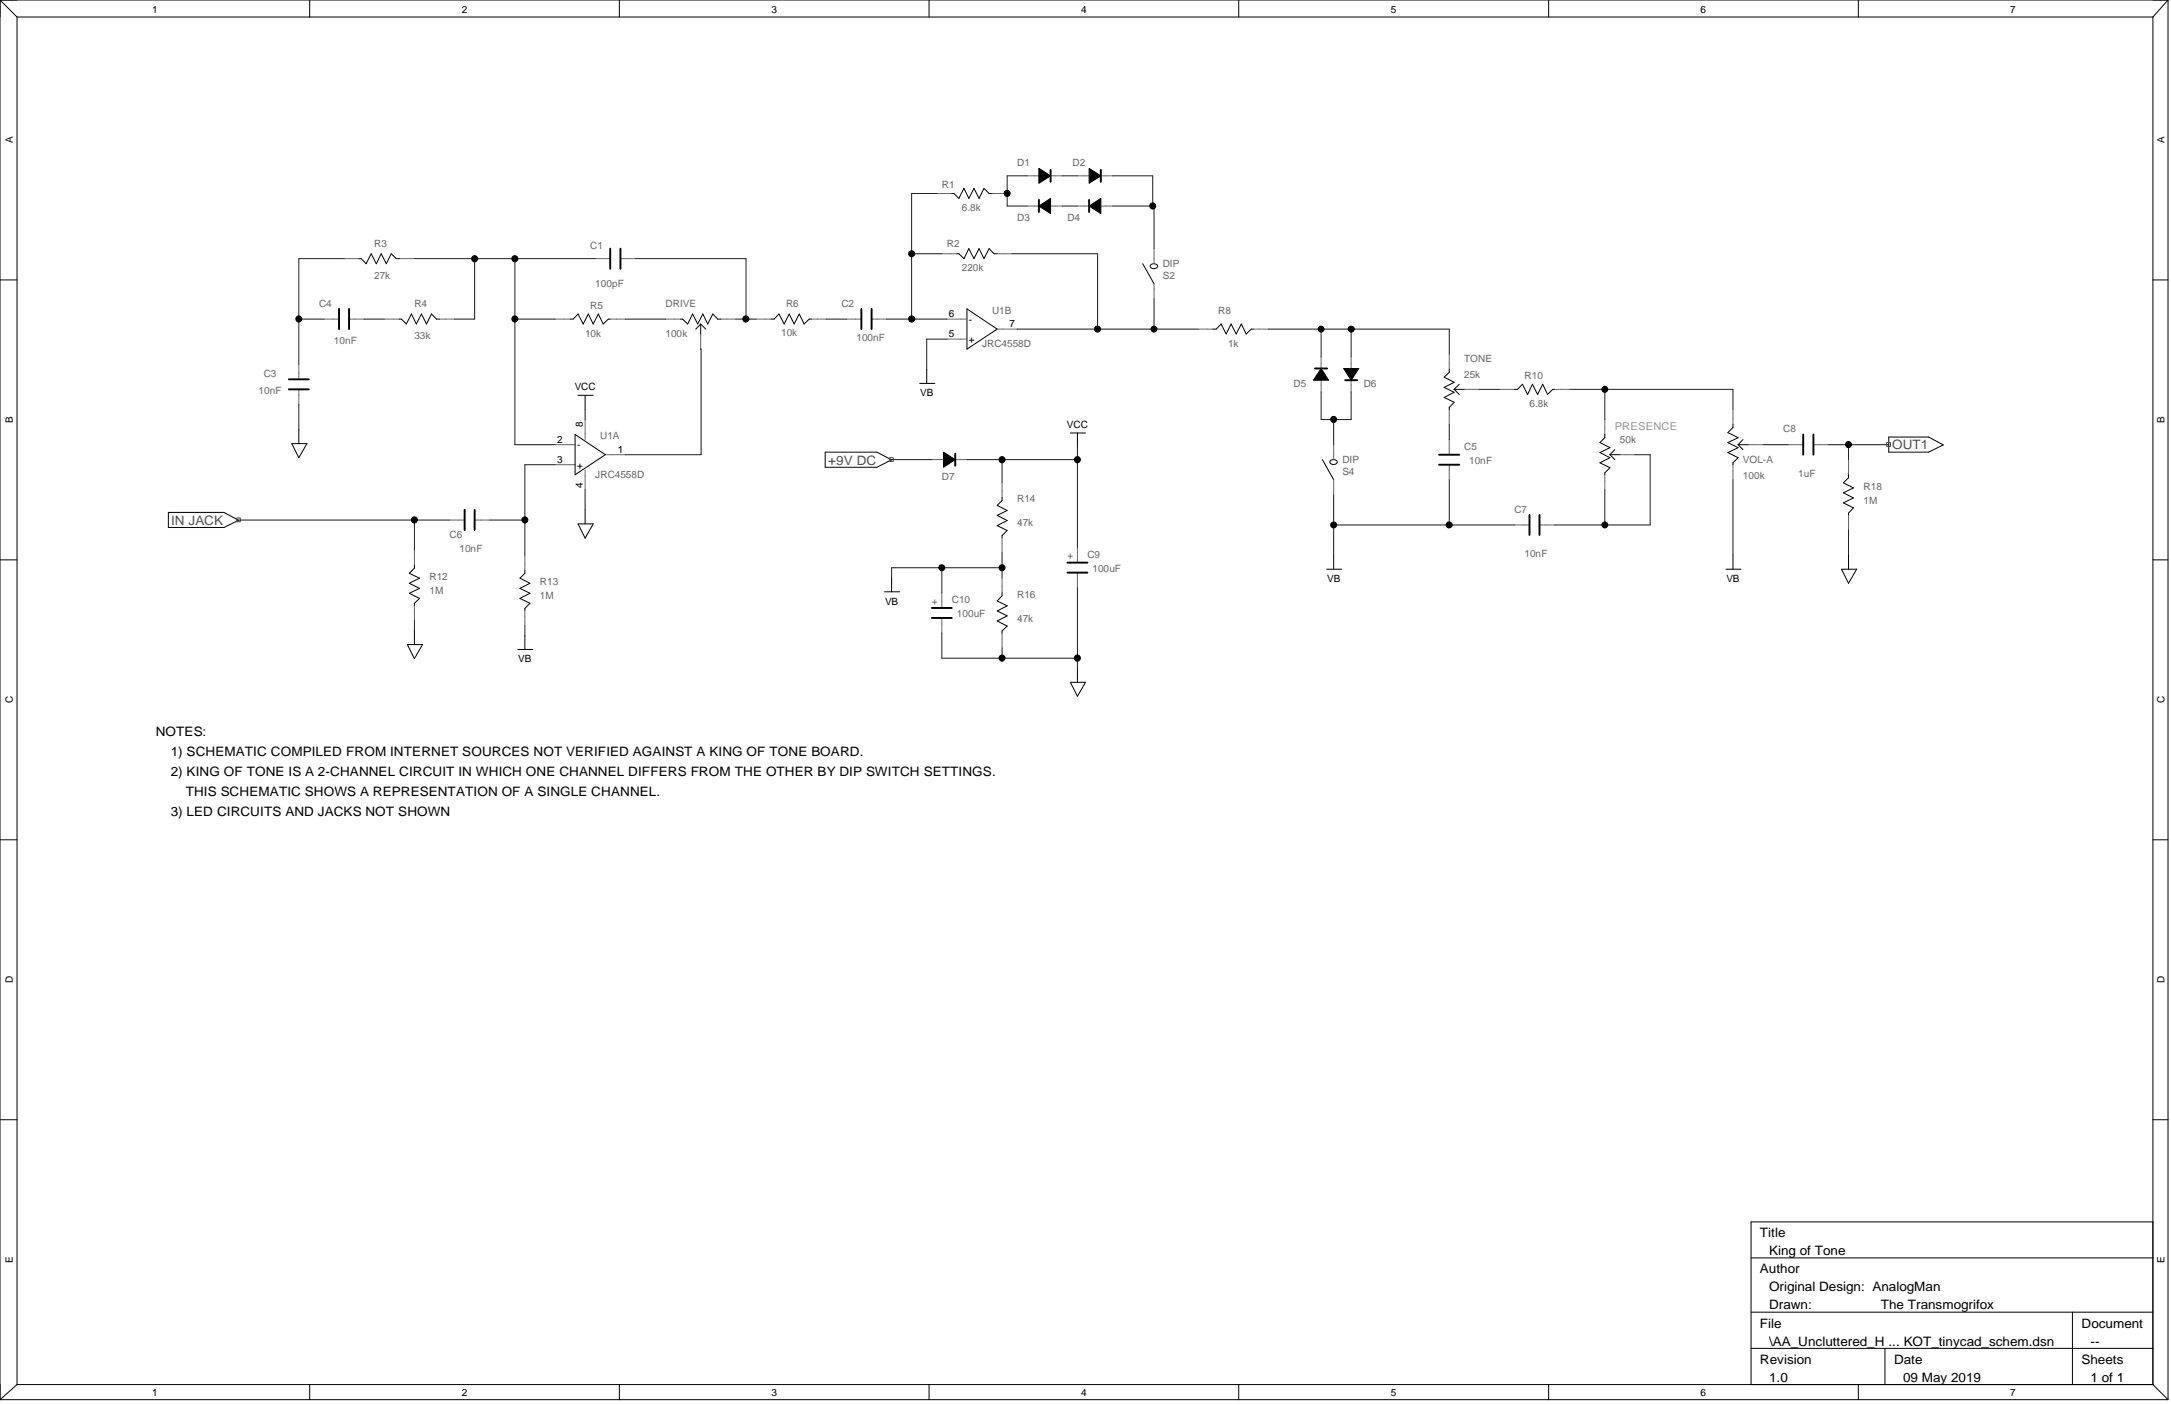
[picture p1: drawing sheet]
<svg xmlns="http://www.w3.org/2000/svg" width="432mm" height="279mm" viewBox="0 0 432 279" stroke-linecap="round" stroke-linejoin="round" font-family="sans-serif">
<g fill="none" stroke="#000" stroke-width=".2">
<path d="M0 0h431.2M0 0v278.3M0 0l3.4 3.4M3.4 3.4h424.8M3.4 3.4v271.9M61.6 0v3.4M123.2 0v3.4M184.8 0v3.4M246.4 0v3.4M308 0v3.4M369.6 0v3.4M428.2 3.4v271.9"/>
<path d="M431.2 0v278.3M431.2 0l-3 3.4M189.3 38.5h.4l1 1 1-2 1 2 1-2 1 2 1-2 1 1h.6M206.6 33.5l2.4 1.5-2.4 1.4zM216.6 33.5l2.3 1.5-2.3 1.4zM0 55.7h3.4M71.4 51.4h.4l1 1.1 1-2 1 2 1-2 1 2 1-2 1 .9h.6M190.3 50.5h.4l1 .9 1-2 1 2 1-2 1 2 1-2 1 1.1h.6M206.6 41l2.4-1.5v3zM216.6 41l2.3-1.5v3zM227.3 52.5l2.2 3.9M228.8 52.7a.88 .88 0 0 1 1.5 .2 .79 .79 0 0 1-.8 .5 .79 .79 0 0 1-.7-.5z"/>
<path d="M428.2 55.7h3M79.4 63.5h.4l1 .9 1-2 1 2 1-2 1 2 1-2 1 1.1h.6M113.4 63.5h.6l1-1.1 1 2 1-2 1 2 1-2 1 2 1-.9h.4M115 78.6h3M116.4 78.6v2.8M135.4 63.5h.4l1 .9 1-2 1 2 1-2 1 2 1-2 .9 1.1h.7M139.4 64.4v2M139.4 64.4l1 1M139.4 64.4l-1 1M153.4 63.5h.6l.9-1.1 1.1 2 1-2 .9 2 1.1-2 .9 2 1.1-.9h.3M182.9 76.2h3M184.3 73.4v2.8"/>
<path d="M192.3 61.4l6 4-6 4zM241.3 65.4h.6l1-1 1 2 1-2 1 2 1-2 1 2 1-1h.4M262.8 73.3l1.4 2.3h-3zM267.3 73.3h3l-1.6 2.3zM288.2 73.4v.6l-1 1 2 1-2 1 2 1-2 1 2 1-1 1v.4M289.2 77.4h2M289.2 77.4l1 1M290.2 76.4l-1 1M301.2 77.4h.6l1-1 1 2 1-2 1 2 1-2 1 2 1-1h.4M58 88.2h3l-1.6 2.8zM59.4 85.4v2.8M114.4 86.4l6 4-6 4z"/>
<path d="M164.1 89.9h10.3l2.9 1.5-2.9 1.5h-10.3zM187.7 89.9l2.3 1.5-2.3 1.5zM199.3 98.9v.6l-1 1 2 1-2 1 2 1-2 1 2 1-1 1v.4M212.9 86.1h3M214.3 86.1v2.8M263 91.4l2.3 4M264.6 91.7a.88 .88 0 0 1 1.4 .2 .79 .79 0 0 1-.8 .5 .79 .79 0 0 1-.7-.5zM319.2 86.4v.6l-1 1 2 1-2 1 2 1-2 1 2 1-1 1v.4M320.2 90.4h2M320.2 90.4l1 1M321.2 89.4l-1 1M344.7 84.4v.6l-1 1 2 1-2 1 2 1-2 1 2 1-1 1v.4"/>
<path d="M345.7 88.4h2M345.7 88.4l1 1M346.7 87.4l-1 1M367.7 94.4v.6l-1.1 1 2 1-2 1 2 1-2 1 2 1-.9 1v.4M375.7 86.9h7.9l2.9 1.6-2.9 1.4h-7.9zM0 111.3h3.4M33.5 101.9h11l3 1.6-3 1.4h-11zM82.4 112.4v.6l-1 1 2 1-2 1 2 1-2 1 2 1-1 1v.4M104.4 113.4v.6l-1 1 2 1-2 1 2 1-2 1 2 1-1 1v.4M115 104.2h3l-1.6 2.8zM116.4 101.4v2.8M175.9 117.7h3"/>
<path d="M177.3 114.9v2.8M199.3 117.9v.6l-1 1 2 1-2 1 2 1-2 1 2 1-1 1v.4M263.9 113.2h3M265.3 110.4v2.8M343.3 113.2h3M344.7 110.4v2.8M366.3 113.2h3l-1.6 2.8zM367.7 110.4v2.8M428.2 111.3h3M81 128.2h3l-1.6 2.8zM82.4 125.4v2.8M103 129.2h3"/>
<path d="M104.4 126.4v2.8M212.9 135.7h3l-1.6 2.8zM214.3 132.9v2.8M0 167h3.4M428.2 167h3M0 222.7h3.4M428.2 222.7h3M348.3 250.1h79.9M428.2 243h-79.9v32.3M0 278.3h431.2M3.4 275.3h424.8M3.4 275.3l-3.4 3"/>
<path d="M61.6 275.3v3M123.2 275.3v3M184.8 275.3v3M246.4 275.3v3M308 275.3v3M348.3 260.9h79.9M348.3 268.1h79.9M369.6 275.3v3M374.9 268.1v7.2M412.2 260.9v14.4M428.2 275.3l3 3"/>
<circle cx="200.3" cy="38.4" r=".6"/>
<circle cx="94.4" cy="51.4" r=".6"/>
<circle cx="102.4" cy="51.4" r=".6"/>
<circle cx="181.3" cy="50.5" r=".61"/>
<circle cx="229.3" cy="40.9" r=".6"/>
<circle cx="59.4" cy="63.4" r=".6"/>
<circle cx="102.4" cy="63.4" r=".6"/>
<circle cx="148.4" cy="63.4" r=".62"/>
<circle cx="181.3" cy="63.4" r=".62"/>
<circle cx="218.3" cy="65.4" r=".61"/>
<circle cx="229.5" cy="65.4" r=".59"/>
<circle cx="262.8" cy="65.4" r=".59"/>
<circle cx="268.8" cy="65.4" r=".61"/>
<circle cx="319.2" cy="77.4" r=".59"/>
<circle cx="199.3" cy="91.4" r=".6"/>
<circle cx="214.3" cy="91.4" r=".6"/>
<circle cx="265.3" cy="83.4" r=".6"/>
<circle cx="367.7" cy="88.4" r=".6"/>
<circle cx="82.4" cy="103.4" r=".6"/>
<circle cx="104.4" cy="103.4" r=".6"/>
<circle cx="187.3" cy="112.9" r=".59"/>
<circle cx="199.3" cy="112.9" r=".59"/>
<circle cx="265.3" cy="104.4" r=".59"/>
<circle cx="288.2" cy="104.4" r=".61"/>
<circle cx="319.2" cy="104.4" r=".59"/>
<circle cx="199.3" cy="130.9" r=".6"/>
<circle cx="214.3" cy="130.9" r=".6"/>
</g>
<g fill="none" stroke="#656565" stroke-width=".2">
<path d="M186.3 38.5h3M197.3 38.5h3M204.3 35h2.3M209 35h2.3M214.3 35h2.3M218.9 35h2.4M68.5 51.4h2.9M79.4 51.4h3M118.4 51.4h3M123.4 51.4h3M187.3 50.5h3M198.3 50.5h3"/>
<path d="M204.3 41h2.3M209 41h2.3M214.3 41h2.3M218.9 41h2.4M229.5 49.4v3.1M229.5 56.4v3M59.4 72.4v3M59.4 77.4v3M64.4 63.5h3M69.4 63.5h3M76.4 63.5h3M87.4 63.5h3"/>
<path d="M110.4 63.5h3M121.4 63.5h3M132.4 63.5h3M139.4 66.4v3M143.4 63.5h2.9M150.4 63.5h3M161.3 63.5h3M168.4 63.5h2.9M173.4 63.5h2.9M188.3 67.4h4M188.3 63.5h4M198.3 65.4h4"/>
<path d="M238.3 65.4h3M249.3 65.4h3M262.8 71v2.3M262.8 75.6v2.3M268.7 71v2.3M268.7 75.6v2.3M288.2 70.4v3M291.2 77.4h3M298.2 77.4h3M309.2 77.4h3M110.4 92.4h4M110.4 88.4h4"/>
<path d="M116.4 83.4v4M116.4 93.4v4M120.4 90.4h4M185.3 91.4h2.4M190 91.4h2.3M199.3 95.9v3M265.3 88.4v3M265.3 95.4v3M288.2 81.4v3M288.2 87.4v3M288.2 92.4v3M319.2 83.4v3"/>
<path d="M319.2 94.4v3M322.2 90.4h3M344.7 81.4v3M344.7 92.4v3M347.7 88.4h3M355.7 88.4h2.9M360.7 88.4h2.9M367.7 91.4v3M82.4 109.4v3M89.4 103.4h3M94.4 103.4h3M104.4 110.4v3"/>
<path d="M187.3 117.9v3M199.3 106.9v3M199.3 114.9v3M214.3 108.9v3M214.3 113.9v3M301.2 104.4h3M306.2 104.4h3M367.7 102.4v3M82.4 120.4v3M104.4 121.4v3M187.3 122.9v3M199.3 125.9v3"/>
</g>
<g fill="none" stroke="#1b1b1b" stroke-width=".2">
<path d="M186.3 38.5h-5v25M204.3 35h-4v6h4M211.3 35h3M221.3 35h8v6M68.5 51.4h-9.1v21M82.4 51.4h36M94.4 51.4v12.1h-4M102.4 51.4v37h8M126.4 51.4h22v12.1M181.3 50.5h6M201.3 50.5h17v14.9M211.3 41h3"/>
<path d="M221.3 41h8.2v8.4M229.5 59.4v6M59.4 63.5h5M72.4 63.5h4M102.4 63.5h8M124.4 63.5h8M139.4 69.4v21h-15M146.3 63.5h4.1M164.3 63.5h4.1M176.3 63.5h12M188.3 67.4h-4v6M202.3 65.4h36"/>
<path d="M252.3 65.4h35.9v5M262.8 77.9v5.5h5.9v-5.5M262.8 65.4v5.6M268.7 65.4v5.6M294.2 77.4h4M312.2 77.4h32.5v4M319.2 77.4v6M59.4 80.4v5M110.4 92.4h-6v18M116.4 81.4v2M116.4 97.4v4M177.3 91.4h8"/>
<path d="M192.3 91.4h22M199.3 91.4v4.5M214.3 88.9v20M265.3 83.4v5M265.3 98.4v12M288.2 84.4v3M288.2 95.4v9M319.2 97.4v7M325.2 90.4h3v14h-19M344.7 95.4v15M350.7 88.4h5M363.6 88.4h12.1"/>
<path d="M367.7 88.4v3M47.5 103.4h41.9M82.4 103.4v6M97.4 103.4h7M187.3 112.9v5M199.3 109.9v5M199.3 112.9h-22v2M214.3 116.9v16M265.3 104.4h35.9M367.7 105.4v5M82.4 123.4v2M104.4 124.4v2"/>
<path d="M187.3 125.9v5h27M199.3 128.9v2"/>
</g>
<g fill="none" stroke="#000" stroke-width=".38">
<path d="M206.6 39.8v2.4M209 33.8v2.4M216.6 39.8v2.4M218.9 33.8v2.4M121.4 49.4v4.1M123.4 49.4v4.1M57.4 75.4h4M57.4 77.4h4M67.4 61.4v4M69.4 61.4v4M171.3 61.4v4M173.4 61.4v4"/>
<path d="M261.5 73.3h2.4M267.5 75.6h2.5M190 90.2v2.4M286.2 90.4h4M286.2 92.4h4M358.6 86.4v4M360.7 86.4v4M92.4 101.4v4M94.4 101.4v4M212.3 111.9h4M212.3 113.9h4M304.2 102.4v4"/>
<path d="M306.2 102.4v4M185.3 120.9h4M185.3 122.9h4"/>
</g>
<g fill="#000">
<path d="M206.6 33.5l2.4 1.5-2.4 1.4zM206.6 41l2.4-1.5v3zM216.6 33.5l2.3 1.5-2.3 1.4zM216.6 41l2.3-1.5v3zM262.8 73.3l1.4 2.3h-3zM267.3 73.3h3l-1.6 2.3zM187.7 89.9l2.3 1.5-2.3 1.5z"/>
<circle cx="200.3" cy="38.4" r=".6"/>
<circle cx="94.4" cy="51.4" r=".6"/>
<circle cx="102.4" cy="51.4" r=".6"/>
<circle cx="181.3" cy="50.5" r=".61"/>
<circle cx="229.3" cy="40.9" r=".6"/>
<circle cx="59.4" cy="63.4" r=".6"/>
<circle cx="102.4" cy="63.4" r=".6"/>
<circle cx="148.4" cy="63.4" r=".62"/>
<circle cx="181.3" cy="63.4" r=".62"/>
<circle cx="218.3" cy="65.4" r=".61"/>
<circle cx="229.5" cy="65.4" r=".59"/>
<circle cx="262.8" cy="65.4" r=".59"/>
<circle cx="268.8" cy="65.4" r=".61"/>
<circle cx="319.2" cy="77.4" r=".59"/>
<circle cx="199.3" cy="91.4" r=".6"/>
<circle cx="214.3" cy="91.4" r=".6"/>
<circle cx="265.3" cy="83.4" r=".6"/>
<circle cx="367.7" cy="88.4" r=".6"/>
<circle cx="82.4" cy="103.4" r=".6"/>
<circle cx="104.4" cy="103.4" r=".6"/>
<circle cx="187.3" cy="112.9" r=".59"/>
<circle cx="199.3" cy="112.9" r=".59"/>
<circle cx="265.3" cy="104.4" r=".59"/>
<circle cx="288.2" cy="104.4" r=".61"/>
<circle cx="319.2" cy="104.4" r=".59"/>
<circle cx="199.3" cy="130.9" r=".6"/>
<circle cx="214.3" cy="130.9" r=".6"/>
</g>
<path d="M177 91h.7v.8h-.7zM375.2 88h.8v.8h-.8zM47.1 103h.7v.8h-.7z" fill="none" stroke="#4c4c4c" stroke-width=".2"/>
<g font-size="2.6" fill="#4f4f4f">
<text x="376.3" y="89.4">OUT1</text>
<text x="164.7" y="92.4">+9V DC</text>
<text x="34" y="104.4">IN JACK</text>
</g>
<g font-size="2.6">
<text x="31" y="146.3">NOTES:</text>
<text x="34" y="150.3">1) SCHEMATIC COMPILED FROM INTERNET SOURCES NOT VERIFIED AGAINST A KING OF TONE BOARD.</text>
<text x="34" y="154.3">2) KING OF TONE IS A 2-CHANNEL CIRCUIT IN WHICH ONE CHANNEL DIFFERS FROM THE OTHER BY DIP SWITCH SETTINGS.</text>
<text x="37" y="158.3">THIS SCHEMATIC SHOWS A REPRESENTATION OF A SINGLE CHANNEL.</text>
<text x="34" y="162.3">3) LED CIRCUITS AND JACKS NOT SHOWN</text>
<text x="350.1" y="246">Title</text>
<text x="351.9" y="249.6">King of Tone</text>
<text x="350.1" y="253.2">Author</text>
<text x="351.9" y="256.8">Original Design: AnalogMan</text>
<text x="350.1" y="264">File</text>
<text x="351.9" y="260.4">Drawn:</text>
<text x="374.1" y="260.4">The Transmogrifox</text>
<text x="414" y="264">Document</text>
<text x="349.2" y="267.6">D:\AA_Uncluttered_H ... KOT_tinycad_schem.dsn</text>
<text x="415.8" y="267.6">--</text>
<text x="350.1" y="271.2">Revision</text>
<text x="351.9" y="274.8">1.0</text>
<text x="376.7" y="271.2">Date</text>
<text x="378.5" y="274.8">09 May 2019</text>
<text x="414" y="271.2">Sheets</text>
<text x="415.8" y="274.8">1 of 1</text>
</g>
<text font-size="2.2" fill="#989898" x="321.2" y="85.5">PRESENCE</text>
<g font-size="2">
<text x="30.3" y="2.6">1</text>
<text x="91.9" y="2.6">2</text>
<text x="153.5" y="2.6">3</text>
<text x="215.1" y="2.6">4</text>
<text x="276.6" y="2.6">5</text>
<text x="338.2" y="2.6">6</text>
<text x="399.8" y="2.6">7</text>
<text x="2.5" y="28.5" transform="rotate(-90 2.5 28.5)">A</text>
<text x="430.5" y="28.5" transform="rotate(-90 430.5 28.5)">A</text>
<text x="188.7" y="63">6</text>
<text x="192.7" y="64.2">-</text>
<text x="200.8" y="65">7</text>
<text x="188.7" y="67">5</text>
<text x="192.7" y="68.2">+</text>
<text x="114.3" y="77.6">VCC</text>
<text x="183" y="78.8">VB</text>
<text x="2.5" y="84.2" transform="rotate(-90 2.5 84.2)">B</text>
<text x="110.8" y="88">2</text>
<text x="114.8" y="89.2">-</text>
<text x="115.9" y="84.9" transform="rotate(-90 115.9 84.9)">8</text>
<text x="212.2" y="85.1">VCC</text>
<text x="430.5" y="84.2" transform="rotate(-90 430.5 84.2)">B</text>
<text x="110.8" y="92">3</text>
<text x="114.8" y="93.2">+</text>
<text x="122.9" y="90">1</text>
<text x="115.9" y="97" transform="rotate(-90 115.9 97)">4</text>
<text x="263.9" y="115.7">VB</text>
<text x="343.4" y="115.7">VB</text>
<text x="176" y="120.2">VB</text>
<text x="103.1" y="131.7">VB</text>
<text x="2.5" y="139.9" transform="rotate(-90 2.5 139.9)">C</text>
<text x="430.5" y="139.9" transform="rotate(-90 430.5 139.9)">C</text>
<text x="2.5" y="195.5" transform="rotate(-90 2.5 195.5)">D</text>
<text x="430.5" y="195.5" transform="rotate(-90 430.5 195.5)">D</text>
<text x="2.5" y="251.2" transform="rotate(-90 2.5 251.2)">E</text>
<text x="430.5" y="251.2" transform="rotate(-90 430.5 251.2)">E</text>
<text x="30.3" y="277.5">1</text>
<text x="91.9" y="277.5">2</text>
<text x="153.5" y="277.5">3</text>
<text x="215.1" y="277.5">4</text>
<text x="276.6" y="277.5">5</text>
<text x="338.2" y="277.5">6</text>
<text x="399.8" y="277.5">7</text>
</g>
<g font-size="2" fill="#656565">
<text x="202.3" y="33.1">D1</text>
<text x="213.3" y="33.1">D2</text>
<text x="187.3" y="37.4">R1</text>
<text x="191.3" y="42">6.8k</text>
<text x="202.3" y="44">D3</text>
<text x="212.3" y="44">D4</text>
<text x="74.4" y="49">R3</text>
<text x="117.4" y="49.4">C1</text>
<text x="188.3" y="49">R2</text>
<text x="191.3" y="53.8">220k</text>
<text x="231.3" y="53">DIP</text>
<text x="74.4" y="55.4">27k</text>
<text x="118.4" y="57">100pF</text>
<text x="231.3" y="55.4">S2</text>
<text x="63.5" y="61">C4</text>
<text x="82.4" y="61">R4</text>
<text x="117.4" y="61.4">R5</text>
<text x="132.4" y="61">DRIVE</text>
<text x="156.3" y="61">R6</text>
<text x="167.3" y="61">C2</text>
<text x="197.3" y="62.4">U1B</text>
<text x="242.3" y="62.4">R8</text>
<text x="66.4" y="68.4">10nF</text>
<text x="82.4" y="67.4">33k</text>
<text x="116.4" y="67">10k</text>
<text x="132.4" y="67">100k</text>
<text x="155.4" y="66.8">10k</text>
<text x="170.3" y="67.8">100nF</text>
<text x="195.3" y="69">JRC4558D</text>
<text x="244.3" y="69">1k</text>
<text x="52.5" y="75">C3</text>
<text x="257.3" y="76.9">D5</text>
<text x="271.2" y="76.9">D6</text>
<text x="291.2" y="72">TONE</text>
<text x="291.2" y="75.2">25k</text>
<text x="303.2" y="75.4">R10</text>
<text x="51.4" y="78.4">10nF</text>
<text x="304.2" y="81">6.8k</text>
<text x="119.4" y="87.4">U1A</text>
<text x="291.2" y="89.4">C5</text>
<text x="322.2" y="88.2">50k</text>
<text x="354.7" y="86">C8</text>
<text x="118.4" y="95">JRC4558D</text>
<text x="187.3" y="95.5">D7</text>
<text x="267" y="94.4">S4</text>
<text x="267" y="92">DIP</text>
<text x="292.2" y="92.2">10nF</text>
<text x="346.7" y="92">VOL-A</text>
<text x="346.7" y="95.2">100k</text>
<text x="357.7" y="94.8">1uF</text>
<text x="202.3" y="99.9">R14</text>
<text x="301.2" y="102">C7</text>
<text x="370.7" y="97.4">R18</text>
<text x="370.7" y="100.2">1M</text>
<text x="89.4" y="107">C6</text>
<text x="202.3" y="104.7">47k</text>
<text x="91.4" y="109.8">10nF</text>
<text x="212.3" y="111.3">+</text>
<text x="216.3" y="110.9">C9</text>
<text x="217.3" y="113.7">100uF</text>
<text x="303.2" y="110.8">10nF</text>
<text x="85.4" y="115.4">R12</text>
<text x="85.4" y="118.2">1M</text>
<text x="107.4" y="116.4">R13</text>
<text x="107.4" y="119.2">1M</text>
<text x="189.3" y="119.8">C10</text>
<text x="202.3" y="118.9">R16</text>
<text x="185.3" y="120.3">+</text>
<text x="190.3" y="122.7">100uF</text>
<text x="202.3" y="123.7">47k</text>
</g>
</svg>
